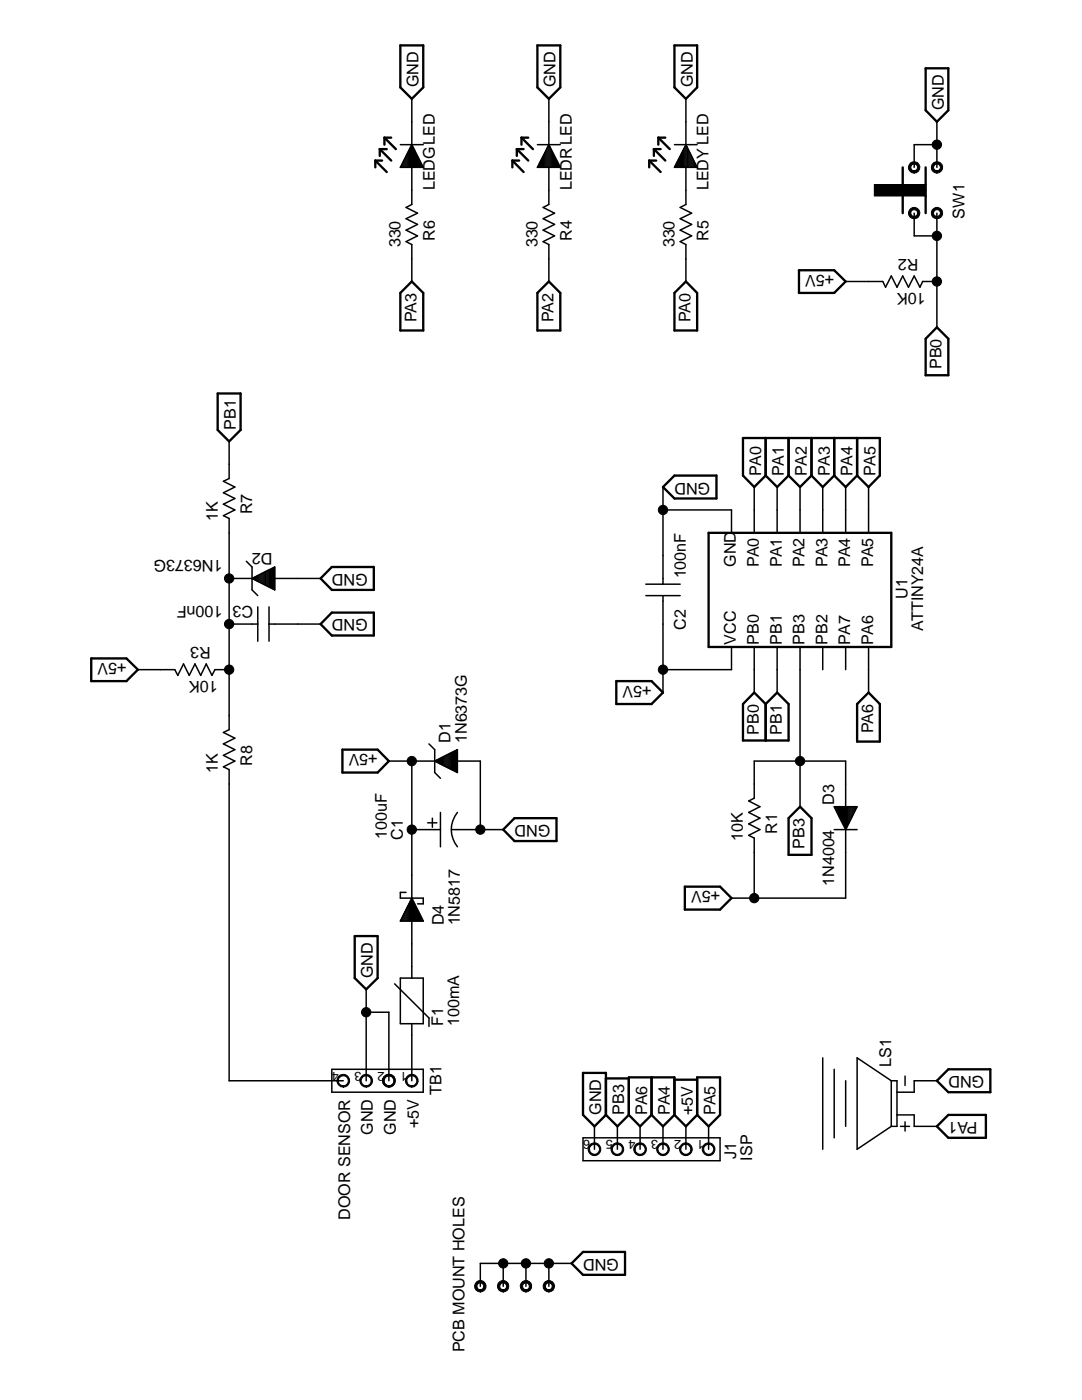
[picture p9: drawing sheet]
<svg xmlns="http://www.w3.org/2000/svg" width="216mm" height="279mm" viewBox="0 0 216 279" stroke-linecap="round" stroke-linejoin="round" font-family="sans-serif">
<g fill="none" stroke="#000" stroke-width=".47">
<path d="M79.9 9.1h4.6v8.3l-2.3 2.3-2.3-2.3zM107.2 9.1h4.6v8.3l-2.3 2.3-2.3-2.3zM134.6 9.1h4.5v8.3l-2.2 2.3-2.3-2.3zM184.7 13.6h4.5v8.4l-2.3 2.3-2.2-2.3zM74.9 32l2.3 2.3M74.9 32h1.3M74.9 32v1.4M75.8 29.8l2.3 2.2M75.8 29.8h1.4M75.8 29.8v1.3M76.7 27.5l2.3 2.3M76.7 27.5h1.4"/>
<path d="M76.7 27.5v1.4M102.2 32h1.4M102.2 32l2.3 2.3M102.2 32v1.4M103.1 29.8h1.4M103.1 29.8l2.3 2.2M103.1 29.8v1.3M104.1 27.5h1.3M104.1 27.5l2.2 2.3M104.1 27.5v1.4M129.5 32h1.4M129.5 32l2.3 2.3"/>
<path d="M129.5 32v1.4M130.5 29.8h1.3M130.5 29.8l2.3 2.2M130.5 29.8v1.3M131.4 27.5h1.4M131.4 27.5l2.2 2.3M131.4 27.5v1.4M180.1 33.4v9.1M184.7 33.4v9.1M82.2 56.2l2.3 2.3v7.5h-4.6v-7.5zM109.5 56.2l2.3 2.3v7.5h-4.6v-7.5zM136.9 56.2l2.2 2.3v7.5h-4.5v-7.5z"/>
<path d="M159.4 53.9h7.1l2.2 2.3-2.2 2.3h-7.1zM43.4 78.5h4.6v7.3l-2.3 2.3-2.3-2.3zM186.9 65.3l2.3 2.3v7.3h-4.5v-7.3zM132.3 97.2l2.3-2.3h8.4v4.6h-8.4zM152.8 87.4v7.5M152.8 94.9l-2.3 2.3-2.2-2.3v-7.5h27.3v7.5l-2.3 2.3-2.3-2.3M152.8 94.9l2.3 2.3 2.3-2.3M157.4 87.4v7.5M157.4 94.9l2.2 2.3 2.3-2.3M161.9 94.9l2.3 2.3 2.3-2.3M161.9 87.4v7.5M166.5 94.9l2.2 2.3 2.3-2.3"/>
<path d="M166.5 87.4v7.5M171 87.4v7.5M66.2 113.2h8.4v4.5h-8.4l-2.2-2.3zM141.4 106.3h36.4v22.8h-36.4zM18.2 131.4h7l2.3 2.2-2.3 2.3h-7zM66.2 122.3h8.4v4.5h-8.4l-2.2-2.3zM123 135.9h7l2.3 2.3-2.3 2.3h-7zM150.5 138.2l2.3 2.3 2.3-2.3 2.3 2.3v7.3h-9.1v-7.3zM173.3 138.2l2.3 2.3v7.5h-4.6v-7.5zM68.3 149.6h7.1l2.2 2.3-2.2 2.3h-7.1zM152.8 140.5v7.3M102.7 163.3h8.3v4.6h-8.3l-2.3-2.3z"/>
<path d="M136.7 177h7l2.3 2.2-2.3 2.3h-7zM159.6 161l2.3 2.3v7.3h-4.5v-7.3zM70.8 186.8h4.6v8.4l-2.3 2.2-2.3-2.2zM116.3 214.1h4.6v8.4l-2.3 2.3-2.3-2.3zM120.9 215.2h4.6M130 215v7.5M134.6 215.5h4.5M139.1 215h4.6v7.5l-2.3 2.3-2.3-2.3zM186.9 215.7l2.3-2.3h8.4v4.6h-8.4zM120.9 222.5l2.3 2.3 2.3-2.3M125.5 222.5v-7.5h9.1v7.5M125.5 222.5l2.2 2.3 2.3-2.3"/>
<path d="M130 222.5l2.3 2.3 2.3-2.3M134.6 222.5l2.3 2.3 2.2-2.3M186.9 224.8l2.3-2.3h7.5v4.6h-7.5zM114 252.1l2.3-2.2h8.4v4.5h-8.4z"/>
</g>
<g fill="none" stroke="#000" stroke-width=".3">
<path d="M82.2 19.7v9.2M109.5 19.7v9.2M136.9 19.7v21.1l-1.2 .6 2.3 1.1-2.3 1.1 2.3 1.2-2.3 1.1 2.3 1.2-2.3 1.1 1.2 .6v7.4M79.9 28.9h4.6M80 33.3v.1M80.2 32.9v.5M80.4 32.4v1M80.6 32v1.4M80.8 31.6v1.8M81 31.2v2.2M81.2 30.7v2.7M81.4 30.3v3.1"/>
<path d="M81.7 29.9v3.5M81.9 29.5v3.9M82.1 29v4.4M82.2 33.4v7.4l-1.2 .6 2.3 1.1-2.3 1.1 2.3 1.2-2.3 1.1 2.3 1.2-2.3 1.1 1.2 .6v7.4M82.2 28.9l2.3 4.5h-4.6zM82.3 29.1v4.3M82.5 29.5v3.9M82.7 29.9v3.5M82.9 30.3v3.1M83.1 30.7v2.7M83.3 31.2v2.2M83.5 31.6v1.8"/>
<path d="M83.7 32v1.4M83.9 32.4v1M84.2 32.9v.5M84.4 33.3v.1M107.2 28.9h4.6M107.3 33.4h.1M107.5 32.9v.5M107.7 32.5v.9M107.9 32.1v1.3M108.1 31.7v1.7M108.3 31.3v2.1M108.5 30.9v2.5"/>
<path d="M108.7 30.4v3M108.9 30v3.4M109.1 29.6v3.8M109.3 29.2v4.2M109.5 28.9l2.3 4.5h-4.6M109.5 33.4v7.4l-1.1 .6 2.3 1.1-2.3 1.1 2.3 1.2-2.3 1.1 2.3 1.2-2.3 1.1 1.1 .6v7.4M109.5 28.9l-2.3 4.5M109.6 29v4.4M109.8 29.4v4M110 29.8v3.6M110.2 30.2v3.2M110.4 30.6v2.8"/>
<path d="M110.6 31.1v2.3M110.8 31.5v1.9M111 31.9v1.5M111.3 32.3v1.1M111.5 32.7v.7M111.7 33.1v.3M134.6 28.9h4.5M134.7 33.1v.3M135 32.6v.8M135.2 32.2v1.2M135.4 31.8v1.6M135.6 31.4v2"/>
<path d="M135.8 30.9v2.5M136 30.5v2.9M136.2 30.1v3.3M136.4 29.7v3.7M136.7 29.3v4.1M136.9 28.9l2.2 4.5h-4.5zM137.1 29.3v4.1M137.2 29.7v3.7M137.5 30.1v3.3M137.7 30.5v2.9M137.9 30.9v2.5M138.1 31.4v2"/>
<path d="M138.3 31.8v1.6M138.5 32.2v1.2M138.7 32.6v.8M138.9 33.1v.3M186.9 28.9h-4.5v4.5M186.9 24.3v9.1M168.7 56.2h7.4l.6 1.1 1.1-2.2 1.2 2.2 1.1-2.2 1.2 2.2 1.1-2.2 1.2 2.2 .5-1.1h2.8M182.4 42.5v4.6h4.5M186.9 42.5v22.8M45.7 88.1v7.4l-1.1 .6 2.3 1.1-2.3 1.1 2.3 1.2-2.3 1.1 2.3 1.2-2.3 1.1 1.1 .6v42.1l-1.1 .6 2.3 1.1-2.3 1.2 2.3 1.1-2.3 1.1 2.3 1.2-2.3 1.1 1.1 .6v62.1h22.8M132.3 97.2v19.4M150.5 97.2v9.1"/>
<path d="M155.1 97.2v9.1M159.6 97.2v9.1M164.2 97.2v9.1M168.7 97.2v9.1M173.3 97.2v9.1M45.7 115.4h4.6M49.1 112l1.2 1.2v4.5l1.1 1.2M50.3 115.4l4.5-2.2v4.5zM50.4 115.4v.1M50.6 115.3v.3M50.8 115.2v.5M51 115.1v.7"/>
<path d="M51.2 115v.9M51.4 114.9v1.1M51.6 114.8v1.3M51.9 114.6v1.6M52.1 114.6v1.7M52.3 114.4v2M52.5 114.3v2.2M52.7 114.2v2.4M52.9 114.1v2.7M53.1 114v2.8M53.3 113.9v3.1M53.5 113.8v3.3"/>
<path d="M53.7 113.7v3.5M53.9 113.6v3.7M54.1 113.5v3.9M54.4 113.4v4.1M54.6 113.3v4.3M54.8 113.2v4.5M54.8 115.4h9.2M128.9 118.9h6.8M128.9 116.6h6.8M132.3 118.9v19.3M132.3 101.8h13.7v4.5M27.5 133.6h7.4l.6 1.2 1.1-2.3 1.2 2.3 1.1-2.3 1.1 2.3 1.1-2.3 1.2 2.3 .6-1.2h2.8"/>
<path d="M45.7 124.5h5.7M51.4 121.1v6.9M53.7 124.5h10.3M53.7 121.1v6.9M146 129.1v4.5h-13.7M150.5 129.1v9.1M155.1 129.1v9.1M159.6 129.1v31.9M164.2 129.1v4.5M168.7 129.1v4.5M173.3 129.1v9.1M77.6 151.9h9.1"/>
<path d="M82.2 151.9v27.3M85.6 148.5l1.1 1.1v4.6l1.2 1.1M86.7 151.9l4.6-2.3v4.6zM86.9 151.8v.2M87.1 151.7v.4M87.3 151.6v.6M87.5 151.5v.8M87.7 151.4v1M87.9 151.3v1.2M88.1 151.2v1.4M88.3 151.1v1.6M88.6 151v1.8"/>
<path d="M88.8 150.9v2M89 150.7v2.3M89.2 150.7v2.4M89.4 150.5v2.7M89.6 150.5v2.8M89.8 150.3v3.2M90 150.2v3.3M90.3 150.1v3.6M90.5 150v3.8M90.7 149.9v4M90.9 149.8v4.2M91.1 149.7v4.4"/>
<path d="M91.3 151.9h4.5v13.7M81 178.1h-1.1v1.1h4.6v1.2h-1.2M81.9 179.9v3.9M82.1 179.5v4.3M82.2 165.6h5.7M82.2 179.2l2.3 4.6h-4.6zM82.3 179.5v4.3M82.5 179.9v3.9M85.3 164.2h1.9M86.3 163.3v1.8M87.9 162.1v6.9M90.1 165.6h10.3"/>
<path d="M91.3 162.1a5.4 5.4 0 0 0 0 6.9M146 179.2h22.7v-27.3h-18.2v7.4l-1.1 .6 2.2 1.1-2.2 1.1 2.2 1.2-2.2 1.1 2.2 1.2-2.2 1.1 1.1 .6v11.9M166.5 165.6h4.5M166.5 161h4.5l-2.3 4.6zM166.7 161v.4M166.8 161v.8M167 161v1.2M167.3 161v1.6M167.5 161v2.1M167.7 161v2.5M167.9 161v2.9M168.1 161v3.3"/>
<path d="M168.3 161v3.7M168.5 161v4.1M169 161v4.1M169.2 161v3.7M169.4 161v3.3M169.6 161v2.9M169.8 161v2.4M170 161v2M170.2 161v1.6M170.4 161v1.2M170.6 161v.8M170.9 161v.3"/>
<path d="M73.1 197.4v18.3M78.7 196.3l6.9 6.9v1.7M79.9 195.2h4.6v9.1h-4.6zM80 183.6v.2M80.2 183.2v.6M80.4 182.8v1M80.6 182.4v1.4M80.8 181.9v1.9M81 181.5v2.3M81.2 181.1v2.7M81.4 180.7v3.1M81.7 180.3v3.5"/>
<path d="M82.2 183.8v11.4M82.7 180.3v3.5M82.9 180.7v3.1M83.1 181.1v2.7M83.3 181.5v2.3M83.5 181.9v1.9M83.7 182.4v1.4M83.9 182.8v1M84.2 183.2v.6M84.4 183.6v.2M66.2 213.4h18.3v4.6h-18.3zM73.1 202h4.5v13.7"/>
<path d="M82.2 204.3v11.4M164.2 211.1v18.3M166.5 213.4v13.7M168.7 215.7v9.1M177.8 215.7l-6.8-4.6v18.3l6.8-4.6M177.8 215.7v9.1M177.8 215.7h1.2v9.1h-1.2M180.6 214.8v1.8M186.9 215.7h-4.5v2.3h-3.4M116.3 227.1h27.4v4.5h-27.4zM118.6 224.8v4.6M123.2 224.8v4.6"/>
<path d="M127.7 224.8v4.6M132.3 224.8v4.6M136.9 224.8v4.6M141.4 224.8v4.6M179 222.5h3.4v2.3h4.5M179.7 224.8h1.8M180.6 223.9v1.8M100.4 252.1v4.6M104.9 252.1v4.6M109.5 252.1v4.6M114 252.1h-18.2v4.6"/>
</g>
<g fill="#000">
<path d="M174.5 36.8h10.2v2.3h-10.2z" fill-rule="evenodd"/>
<path d="M181.7 32.5a1.14 1.14 0 0 1 1.8 .5 1.14 1.14 0 0 1-1.1 1.5v-.4a.69 .69 0 0 1-.6-1 .69 .69 0 0 1 1.1-.2 .69 .69 0 0 1-.2 1.1l-.3 .1v.4a1.14 1.14 0 0 1-1.1-.7 1.14 1.14 0 0 1 .4-1.3z" fill-rule="evenodd"/>
<path d="M186.3 32.5a1.14 1.14 0 0 1 1.8 .6 1.14 1.14 0 0 1-1.2 1.4v-.4a.69 .69 0 0 1-.5-1 .69 .69 0 0 1 1.1-.2 .69 .69 0 0 1-.3 1.1l-.3 .1v.4a1.14 1.14 0 0 1-1-.8 1.14 1.14 0 0 1 .4-1.2z" fill-rule="evenodd"/>
<path d="M181.7 41.6a1.13 1.13 0 0 1 1.8 .6 1.13 1.13 0 0 1-1.1 1.4v-.4a.68 .68 0 0 1-.7-.8 .68 .68 0 0 1 1-.4 .68 .68 0 0 1 0 1.1l-.3 .1v.4a1.12 1.12 0 0 1-1.1-.7 1.12 1.12 0 0 1 .4-1.3z" fill-rule="evenodd"/>
<path d="M186.3 41.6a1.13 1.13 0 0 1 1.8 .6 1.13 1.13 0 0 1-1.2 1.4v-.4a.68 .68 0 0 1-.6-.9 .68 .68 0 0 1 1-.3 .68 .68 0 0 1-.1 1.1l-.3 .1v.4a1.12 1.12 0 0 1-1-.7 1.12 1.12 0 0 1 .4-1.3z" fill-rule="evenodd"/>
<path d="M67.5 214.9a1.27 1.27 0 0 1 2.1 .2 1.27 1.27 0 0 1-1.1 1.9v-.3a1 1 0 0 1-1-1.4 1 1 0 0 1 1.7-.3 1 1 0 0 1-.3 1.6l-.4 .1v.3a1.27 1.27 0 0 1-1.1-.7 1.27 1.27 0 0 1 .1-1.4z" fill-rule="evenodd"/>
<path d="M72.1 214.9a1.27 1.27 0 0 1 2.1 .2 1.27 1.27 0 0 1-1.1 1.9v-.3a1 1 0 0 1-1-1.3 1 1 0 0 1 1.6-.4 1 1 0 0 1-.3 1.6l-.3 .1v.3a1.27 1.27 0 0 1-1.2-.7 1.27 1.27 0 0 1 .2-1.4z" fill-rule="evenodd"/>
<path d="M76.6 214.9a1.28 1.28 0 0 1 2.2 .2 1.28 1.28 0 0 1-1.2 1.9v-.3a1 1 0 0 1-1-1.4 1 1 0 0 1 1.7-.3 1 1 0 0 1-.3 1.6l-.4 .1v.3a1.27 1.27 0 0 1-1.1-.7 1.27 1.27 0 0 1 .1-1.4z" fill-rule="evenodd"/>
<path d="M76.6 214.9a1.28 1.28 0 0 1 2.2 .2 1.28 1.28 0 0 1-1.2 1.9v-.3a1 1 0 0 1-1-1.4 1 1 0 0 1 1.7-.3 1 1 0 0 1-.3 1.6l-.4 .1v.3a1.27 1.27 0 0 1-1.1-.7 1.27 1.27 0 0 1 .1-1.4z" fill-rule="evenodd"/>
<path d="M81.2 214.9a1.27 1.27 0 0 1 2.1 .2 1.27 1.27 0 0 1-1.1 1.9v-.3a1 1 0 0 1-1-1.4 1 1 0 0 1 1.6-.3 1 1 0 0 1-.3 1.6l-.3 .1v.3a1.27 1.27 0 0 1-1.2-.7 1.27 1.27 0 0 1 .2-1.4z" fill-rule="evenodd"/>
<path d="M117.6 228.6a1.27 1.27 0 0 1 2.2 .2 1.27 1.27 0 0 1-1.2 1.8v-.2a1 1 0 0 1-.9-1.4 1 1 0 0 1 1.6-.3 1 1 0 0 1-.3 1.6l-.4 .1v.2a1.27 1.27 0 0 1-1.1-.7 1.27 1.27 0 0 1 .1-1.3z" fill-rule="evenodd"/>
<path d="M122.2 228.6a1.27 1.27 0 0 1 2.1 .2 1.27 1.27 0 0 1-1.1 1.8v-.2a1 1 0 0 1-1-1.4 1 1 0 0 1 1.6-.4 1 1 0 0 1-.3 1.7l-.3 .1v.2a1.27 1.27 0 0 1-1.1-.7 1.27 1.27 0 0 1 .1-1.3z" fill-rule="evenodd"/>
<path d="M126.7 228.6a1.27 1.27 0 0 1 2.2 .2 1.27 1.27 0 0 1-1.2 1.8v-.2a1 1 0 0 1-.9-1.4 1 1 0 0 1 1.6-.3 1 1 0 0 1-.3 1.6l-.4 .1v.2a1.27 1.27 0 0 1-1.1-.7 1.27 1.27 0 0 1 .1-1.3z" fill-rule="evenodd"/>
<path d="M131.3 228.6a1.27 1.27 0 0 1 2.1 .2 1.27 1.27 0 0 1-1.1 1.8v-.2a1 1 0 0 1-1-1.4 1 1 0 0 1 1.7-.3 1 1 0 0 1-.3 1.6l-.4 .1v.2a1.27 1.27 0 0 1-1.1-.7 1.27 1.27 0 0 1 .1-1.3z" fill-rule="evenodd"/>
<path d="M135.8 228.6a1.27 1.27 0 0 1 2.2 .2 1.27 1.27 0 0 1-1.1 1.8v-.2a1 1 0 0 1-1.1-1.4 1 1 0 0 1 1.7-.4 1 1 0 0 1-.3 1.7l-.3 .1v.2a1.27 1.27 0 0 1-1.2-.7 1.27 1.27 0 0 1 .1-1.3z" fill-rule="evenodd"/>
<path d="M140.4 228.6a1.27 1.27 0 0 1 2.1 .2 1.27 1.27 0 0 1-1.1 1.8v-.2a1 1 0 0 1-1-1.4 1 1 0 0 1 1.7-.3 1 1 0 0 1-.3 1.6l-.4 .1v.2a1.27 1.27 0 0 1-1.1-.7 1.27 1.27 0 0 1 .1-1.3z" fill-rule="evenodd"/>
<path d="M95.2 255.8a1.15 1.15 0 0 1 1.7 .6 1.15 1.15 0 0 1-1.1 1.5v-.5a.69 .69 0 0 1-.5-1 .69 .69 0 0 1 1.1-.2 .69 .69 0 0 1-.3 1.1l-.3 .1v.5a1.15 1.15 0 0 1-1.1-.8 1.15 1.15 0 0 1 .5-1.3z" fill-rule="evenodd"/>
<path d="M99.4 256.1a1.15 1.15 0 0 1 2 0 1.15 1.15 0 0 1-1 1.8v-.5a.69 .69 0 0 1-.6-1 .69 .69 0 0 1 1.1-.2 .69 .69 0 0 1-.2 1.1l-.3 .1v.5a1.18 1.18 0 0 1-1-1.8z" fill-rule="evenodd"/>
<path d="M104.3 255.8a1.15 1.15 0 0 1 1.8 .5 1.15 1.15 0 0 1-1.2 1.6v-.5a.69 .69 0 0 1-.5-1 .69 .69 0 0 1 1.1-.2 .69 .69 0 0 1-.3 1.1l-.3 .1v.5a1.17 1.17 0 0 1-1-.9 1.17 1.17 0 0 1 .4-1.2z" fill-rule="evenodd"/>
<path d="M108.8 255.8a1.15 1.15 0 0 1 1.8 .6 1.15 1.15 0 0 1-1.1 1.5v-.5a.69 .69 0 0 1-.6-1 .69 .69 0 0 1 1.1-.2 .69 .69 0 0 1-.2 1.1l-.3 .1v.5a1.15 1.15 0 0 1-1.1-.8 1.15 1.15 0 0 1 .4-1.3z" fill-rule="evenodd"/>
<circle cx="186.9" cy="28.9" r=".93"/>
<circle cx="186.9" cy="47.1" r=".93"/>
<circle cx="186.9" cy="56.2" r=".93"/>
<circle cx="45.7" cy="115.4" r=".93"/>
<circle cx="132.3" cy="101.8" r=".93"/>
<circle cx="45.7" cy="124.5" r=".93"/>
<circle cx="45.7" cy="133.6" r=".93"/>
<circle cx="132.3" cy="133.6" r=".93"/>
<circle cx="82.2" cy="151.9" r=".93"/>
<circle cx="159.6" cy="151.9" r=".93"/>
<circle cx="82.2" cy="165.6" r=".93"/>
<circle cx="95.8" cy="165.6" r=".93"/>
<circle cx="150.5" cy="179.2" r=".93"/>
<circle cx="73.1" cy="202" r=".93"/>
<circle cx="100.4" cy="252.1" r=".93"/>
<circle cx="104.9" cy="252.1" r=".93"/>
<circle cx="109.5" cy="252.1" r=".93"/>
</g>
<g fill="none" stroke="#000" stroke-width=".2">
<path d="M174.5 36.8h10.2v2.3h-10.2zM181.7 32.5a1.14 1.14 0 0 1 1.8 .5 1.14 1.14 0 0 1-1.1 1.5v-.4a.69 .69 0 0 1-.6-1 .69 .69 0 0 1 1.1-.2 .69 .69 0 0 1-.2 1.1l-.3 .1v.4a1.14 1.14 0 0 1-1.1-.7 1.14 1.14 0 0 1 .4-1.3zM186.3 32.5a1.14 1.14 0 0 1 1.8 .6 1.14 1.14 0 0 1-1.2 1.4v-.4a.69 .69 0 0 1-.5-1 .69 .69 0 0 1 1.1-.2 .69 .69 0 0 1-.3 1.1l-.3 .1v.4a1.14 1.14 0 0 1-1-.8 1.14 1.14 0 0 1 .4-1.2zM181.7 41.6a1.13 1.13 0 0 1 1.8 .6 1.13 1.13 0 0 1-1.1 1.4v-.4a.68 .68 0 0 1-.7-.8 .68 .68 0 0 1 1-.4 .68 .68 0 0 1 0 1.1l-.3 .1v.4a1.12 1.12 0 0 1-1.1-.7 1.12 1.12 0 0 1 .4-1.3zM186.3 41.6a1.13 1.13 0 0 1 1.8 .6 1.13 1.13 0 0 1-1.2 1.4v-.4a.68 .68 0 0 1-.6-.9 .68 .68 0 0 1 1-.3 .68 .68 0 0 1-.1 1.1l-.3 .1v.4a1.12 1.12 0 0 1-1-.7 1.12 1.12 0 0 1 .4-1.3zM67.5 214.9a1.27 1.27 0 0 1 2.1 .2 1.27 1.27 0 0 1-1.1 1.9v-.3a1 1 0 0 1-1-1.4 1 1 0 0 1 1.7-.3 1 1 0 0 1-.3 1.6l-.4 .1v.3a1.27 1.27 0 0 1-1.1-.7 1.27 1.27 0 0 1 .1-1.4zM72.1 214.9a1.27 1.27 0 0 1 2.1 .2 1.27 1.27 0 0 1-1.1 1.9v-.3a1 1 0 0 1-1-1.3 1 1 0 0 1 1.6-.4 1 1 0 0 1-.3 1.6l-.3 .1v.3a1.27 1.27 0 0 1-1.2-.7 1.27 1.27 0 0 1 .2-1.4zM76.6 214.9a1.28 1.28 0 0 1 2.2 .2 1.28 1.28 0 0 1-1.2 1.9v-.3a1 1 0 0 1-1-1.4 1 1 0 0 1 1.7-.3 1 1 0 0 1-.3 1.6l-.4 .1v.3a1.27 1.27 0 0 1-1.1-.7 1.27 1.27 0 0 1 .1-1.4zM81.2 214.9a1.27 1.27 0 0 1 2.1 .2 1.27 1.27 0 0 1-1.1 1.9v-.3a1 1 0 0 1-1-1.4 1 1 0 0 1 1.6-.3 1 1 0 0 1-.3 1.6l-.3 .1v.3a1.27 1.27 0 0 1-1.2-.7 1.27 1.27 0 0 1 .2-1.4zM117.6 228.6a1.27 1.27 0 0 1 2.2 .2 1.27 1.27 0 0 1-1.2 1.8v-.2a1 1 0 0 1-.9-1.4 1 1 0 0 1 1.6-.3 1 1 0 0 1-.3 1.6l-.4 .1v.2a1.27 1.27 0 0 1-1.1-.7 1.27 1.27 0 0 1 .1-1.3zM122.2 228.6a1.27 1.27 0 0 1 2.1 .2 1.27 1.27 0 0 1-1.1 1.8v-.2a1 1 0 0 1-1-1.4 1 1 0 0 1 1.6-.4 1 1 0 0 1-.3 1.7l-.3 .1v.2a1.27 1.27 0 0 1-1.1-.7 1.27 1.27 0 0 1 .1-1.3zM126.7 228.6a1.27 1.27 0 0 1 2.2 .2 1.27 1.27 0 0 1-1.2 1.8v-.2a1 1 0 0 1-.9-1.4 1 1 0 0 1 1.6-.3 1 1 0 0 1-.3 1.6l-.4 .1v.2a1.27 1.27 0 0 1-1.1-.7 1.27 1.27 0 0 1 .1-1.3z"/>
<path d="M131.3 228.6a1.27 1.27 0 0 1 2.1 .2 1.27 1.27 0 0 1-1.1 1.8v-.2a1 1 0 0 1-1-1.4 1 1 0 0 1 1.7-.3 1 1 0 0 1-.3 1.6l-.4 .1v.2a1.27 1.27 0 0 1-1.1-.7 1.27 1.27 0 0 1 .1-1.3zM135.8 228.6a1.27 1.27 0 0 1 2.2 .2 1.27 1.27 0 0 1-1.1 1.8v-.2a1 1 0 0 1-1.1-1.4 1 1 0 0 1 1.7-.4 1 1 0 0 1-.3 1.7l-.3 .1v.2a1.27 1.27 0 0 1-1.2-.7 1.27 1.27 0 0 1 .1-1.3zM140.4 228.6a1.27 1.27 0 0 1 2.1 .2 1.27 1.27 0 0 1-1.1 1.8v-.2a1 1 0 0 1-1-1.4 1 1 0 0 1 1.7-.3 1 1 0 0 1-.3 1.6l-.4 .1v.2a1.27 1.27 0 0 1-1.1-.7 1.27 1.27 0 0 1 .1-1.3zM95.2 255.8a1.15 1.15 0 0 1 1.7 .6 1.15 1.15 0 0 1-1.1 1.5v-.5a.69 .69 0 0 1-.5-1 .69 .69 0 0 1 1.1-.2 .69 .69 0 0 1-.3 1.1l-.3 .1v.5a1.15 1.15 0 0 1-1.1-.8 1.15 1.15 0 0 1 .5-1.3zM99.4 256.1a1.15 1.15 0 0 1 2 0 1.15 1.15 0 0 1-1 1.8v-.5a.69 .69 0 0 1-.6-1 .69 .69 0 0 1 1.1-.2 .69 .69 0 0 1-.2 1.1l-.3 .1v.5a1.18 1.18 0 0 1-1-1.8zM104.3 255.8a1.15 1.15 0 0 1 1.8 .5 1.15 1.15 0 0 1-1.2 1.6v-.5a.69 .69 0 0 1-.5-1 .69 .69 0 0 1 1.1-.2 .69 .69 0 0 1-.3 1.1l-.3 .1v.5a1.17 1.17 0 0 1-1-.9 1.17 1.17 0 0 1 .4-1.2zM108.8 255.8a1.15 1.15 0 0 1 1.8 .6 1.15 1.15 0 0 1-1.1 1.5v-.5a.69 .69 0 0 1-.6-1 .69 .69 0 0 1 1.1-.2 .69 .69 0 0 1-.2 1.1l-.3 .1v.5a1.15 1.15 0 0 1-1.1-.8 1.15 1.15 0 0 1 .4-1.3z"/>
<circle cx="186.9" cy="28.9" r=".93"/>
<circle cx="186.9" cy="47.1" r=".93"/>
<circle cx="186.9" cy="56.2" r=".93"/>
<circle cx="45.7" cy="115.4" r=".93"/>
<circle cx="132.3" cy="101.8" r=".93"/>
<circle cx="45.7" cy="124.5" r=".93"/>
<circle cx="45.7" cy="133.6" r=".93"/>
<circle cx="132.3" cy="133.6" r=".93"/>
<circle cx="82.2" cy="151.9" r=".93"/>
<circle cx="159.6" cy="151.9" r=".93"/>
<circle cx="82.2" cy="165.6" r=".93"/>
<circle cx="95.8" cy="165.6" r=".93"/>
<circle cx="150.5" cy="179.2" r=".93"/>
<circle cx="73.1" cy="202" r=".93"/>
<circle cx="100.4" cy="252.1" r=".93"/>
<circle cx="104.9" cy="252.1" r=".93"/>
<circle cx="109.5" cy="252.1" r=".93"/>
</g>
<g font-size="3.2">
<text x="83.5" y="17.4" transform="rotate(-90 83.5 17.4)">GND</text>
<text x="110.9" y="17.4" transform="rotate(-90 110.9 17.4)">GND</text>
<text x="138.2" y="17.4" transform="rotate(-90 138.2 17.4)">GND</text>
<text x="188.3" y="22" transform="rotate(-90 188.3 22)">GND</text>
<text x="86.7" y="38" transform="rotate(-90 86.7 38)">LEDGLED</text>
<text x="114.1" y="38" transform="rotate(-90 114.1 38)">LEDRLED</text>
<text x="141.4" y="38" transform="rotate(-90 141.4 38)">LEDY LED</text>
<text x="192.4" y="43.6" transform="rotate(-90 192.4 43.6)">SW1</text>
<text x="79.9" y="49.4" transform="rotate(-90 79.9 49.4)">330</text>
<text x="86.7" y="48" transform="rotate(-90 86.7 48)">R6</text>
<text x="107.2" y="49.4" transform="rotate(-90 107.2 49.4)">330</text>
<text x="114.1" y="48" transform="rotate(-90 114.1 48)">R4</text>
<text x="134.6" y="49.4" transform="rotate(-90 134.6 49.4)">330</text>
<text x="141.4" y="48" transform="rotate(-90 141.4 48)">R5</text>
<text x="183.3" y="51.6" transform="rotate(-180 183.3 51.6)">R2</text>
<text x="166.5" y="54.8" transform="rotate(-180 166.5 54.8)">+5V</text>
<text x="184.7" y="58.5" transform="rotate(-180 184.7 58.5)">10K</text>
<text x="83.1" y="64.3" transform="rotate(-90 83.1 64.3)">PA3</text>
<text x="110.4" y="64.3" transform="rotate(-90 110.4 64.3)">PA2</text>
<text x="137.8" y="64.3" transform="rotate(-90 137.8 64.3)">PA0</text>
<text x="187.9" y="73.7" transform="rotate(-90 187.9 73.7)">PB0</text>
<text x="47.1" y="85.8" transform="rotate(-90 47.1 85.8)">PB1</text>
<text x="151.9" y="94.9" transform="rotate(-90 151.9 94.9)">PA0</text>
<text x="156.4" y="94.9" transform="rotate(-90 156.4 94.9)">PA1</text>
<text x="161" y="94.9" transform="rotate(-90 161 94.9)">PA2</text>
<text x="165.6" y="94.9" transform="rotate(-90 165.6 94.9)">PA3</text>
<text x="170.1" y="94.9" transform="rotate(-90 170.1 94.9)">PA4</text>
<text x="174.7" y="94.9" transform="rotate(-90 174.7 94.9)">PA5</text>
<text x="141.7" y="96.3" transform="rotate(-180 141.7 96.3)">GND</text>
<text x="43.4" y="104.1" transform="rotate(-90 43.4 104.1)">1K</text>
<text x="50.3" y="102.7" transform="rotate(-90 50.3 102.7)">R7</text>
<text x="44.4" y="111.8" transform="rotate(-180 44.4 111.8)">1N6373G</text>
<text x="54.4" y="110.4" transform="rotate(-180 54.4 110.4)">D2</text>
<text x="146.9" y="113.2" transform="rotate(-90 146.9 113.2)">GND</text>
<text x="151.4" y="113.2" transform="rotate(-90 151.4 113.2)">PA0</text>
<text x="156" y="113.2" transform="rotate(-90 156 113.2)">PA1</text>
<text x="160.5" y="113.2" transform="rotate(-90 160.5 113.2)">PA2</text>
<text x="165.1" y="113.2" transform="rotate(-90 165.1 113.2)">PA3</text>
<text x="169.7" y="113.2" transform="rotate(-90 169.7 113.2)">PA4</text>
<text x="174.2" y="113.2" transform="rotate(-90 174.2 113.2)">PA5</text>
<text x="73.4" y="114.5" transform="rotate(-180 73.4 114.5)">GND</text>
<text x="136.9" y="115.4" transform="rotate(-90 136.9 115.4)">100nF</text>
<text x="181.1" y="119.5" transform="rotate(-90 181.1 119.5)">U1</text>
<text x="44.4" y="120.9" transform="rotate(-180 44.4 120.9)">100nF</text>
<text x="50.5" y="120.9" transform="rotate(-180 50.5 120.9)">C3</text>
<text x="73.4" y="123.6" transform="rotate(-180 73.4 123.6)">GND</text>
<text x="136.9" y="125.7" transform="rotate(-90 136.9 125.7)">C2</text>
<text x="184.2" y="125.9" transform="rotate(-90 184.2 125.9)">ATTINY24A</text>
<text x="42.1" y="129.1" transform="rotate(-180 42.1 129.1)">R3</text>
<text x="146.9" y="128.7" transform="rotate(-90 146.9 128.7)">VCC</text>
<text x="151.4" y="128.7" transform="rotate(-90 151.4 128.7)">PB0</text>
<text x="156" y="128.7" transform="rotate(-90 156 128.7)">PB1</text>
<text x="160.5" y="128.7" transform="rotate(-90 160.5 128.7)">PB3</text>
<text x="165.1" y="128.7" transform="rotate(-90 165.1 128.7)">PB2</text>
<text x="169.7" y="128.7" transform="rotate(-90 169.7 128.7)">PA7</text>
<text x="174.2" y="128.7" transform="rotate(-90 174.2 128.7)">PA6</text>
<text x="25.2" y="132.3" transform="rotate(-180 25.2 132.3)">+5V</text>
<text x="43.4" y="135.9" transform="rotate(-180 43.4 135.9)">10K</text>
<text x="130" y="136.9" transform="rotate(-180 130 136.9)">+5V</text>
<text x="89.9" y="148.3" transform="rotate(-90 89.9 148.3)">D1</text>
<text x="93.1" y="148.3" transform="rotate(-90 93.1 148.3)">1N6373G</text>
<text x="151.4" y="146.6" transform="rotate(-90 151.4 146.6)">PB0</text>
<text x="156" y="146.6" transform="rotate(-90 156 146.6)">PB1</text>
<text x="174.2" y="146.3" transform="rotate(-90 174.2 146.3)">PA6</text>
<text x="43.4" y="154.2" transform="rotate(-90 43.4 154.2)">1K</text>
<text x="50.3" y="152.8" transform="rotate(-90 50.3 152.8)">R8</text>
<text x="75.4" y="150.5" transform="rotate(-180 75.4 150.5)">+5V</text>
<text x="166.5" y="160.6" transform="rotate(-90 166.5 160.6)">D3</text>
<text x="77.2" y="167.4" transform="rotate(-90 77.2 167.4)">100uF</text>
<text x="80.3" y="167.6" transform="rotate(-90 80.3 167.6)">C1</text>
<text x="109.8" y="164.6" transform="rotate(-180 109.8 164.6)">GND</text>
<text x="148.3" y="167.9" transform="rotate(-90 148.3 167.9)">10K</text>
<text x="155.1" y="166.5" transform="rotate(-90 155.1 166.5)">R1</text>
<text x="160.5" y="169.4" transform="rotate(-90 160.5 169.4)">PB3</text>
<text x="143.7" y="177.9" transform="rotate(-180 143.7 177.9)">+5V</text>
<text x="166.5" y="176.8" transform="rotate(-90 166.5 176.8)">1N4004</text>
<text x="88.6" y="184.7" transform="rotate(-90 88.6 184.7)">D4</text>
<text x="91.7" y="184.7" transform="rotate(-90 91.7 184.7)">1N5817</text>
<text x="74.4" y="195.2" transform="rotate(-90 74.4 195.2)">GND</text>
<text x="88.4" y="204.8" transform="rotate(-90 88.4 204.8)">F1</text>
<text x="91.6" y="204.8" transform="rotate(-90 91.6 204.8)">100mA</text>
<text x="177.8" y="212.9" transform="rotate(-90 177.8 212.9)">LS1</text>
<text x="196.4" y="214.8" transform="rotate(-180 196.4 214.8)">GND</text>
<text x="88.1" y="218.4" transform="rotate(-90 88.1 218.4)">TB1</text>
<text x="74.4" y="226.5" transform="rotate(-90 74.4 226.5)">GND</text>
<text x="79" y="226.5" transform="rotate(-90 79 226.5)">GND</text>
<text x="83.6" y="225.1" transform="rotate(-90 83.6 225.1)">+5V</text>
<text x="120" y="222.5" transform="rotate(-90 120 222.5)">GND</text>
<text x="124.5" y="222.5" transform="rotate(-90 124.5 222.5)">PB3</text>
<text x="129.1" y="222.5" transform="rotate(-90 129.1 222.5)">PA6</text>
<text x="133.6" y="222.5" transform="rotate(-90 133.6 222.5)">PA4</text>
<text x="138.2" y="222.5" transform="rotate(-90 138.2 222.5)">+5V</text>
<text x="142.8" y="222.5" transform="rotate(-90 142.8 222.5)">PA5</text>
<text x="195.1" y="223.9" transform="rotate(-180 195.1 223.9)">PA1</text>
<text x="146.9" y="231.4" transform="rotate(-90 146.9 231.4)">J1</text>
<text x="150.1" y="231.6" transform="rotate(-90 150.1 231.6)">ISP</text>
<text x="69.9" y="243.5" transform="rotate(-90 69.9 243.5)">DOOR SENSOR</text>
<text x="123.5" y="251.2" transform="rotate(-180 123.5 251.2)">GND</text>
<text x="92.7" y="269.9" transform="rotate(-90 92.7 269.9)">PCB MOUNT HOLES</text>
</g>
<g font-size="2.5">
<text x="67.6" y="213.9" transform="rotate(-180 67.6 213.9)">4</text>
<text x="72.1" y="213.9" transform="rotate(-180 72.1 213.9)">3</text>
<text x="76.7" y="213.9" transform="rotate(-180 76.7 213.9)">2</text>
<text x="81.3" y="213.9" transform="rotate(-180 81.3 213.9)">1</text>
<text x="117.7" y="227.5" transform="rotate(-180 117.7 227.5)">6</text>
<text x="122.3" y="227.5" transform="rotate(-180 122.3 227.5)">5</text>
<text x="126.8" y="227.5" transform="rotate(-180 126.8 227.5)">4</text>
<text x="131.4" y="227.5" transform="rotate(-180 131.4 227.5)">3</text>
<text x="135.9" y="227.5" transform="rotate(-180 135.9 227.5)">2</text>
<text x="140.5" y="227.5" transform="rotate(-180 140.5 227.5)">1</text>
</g>
</svg>
